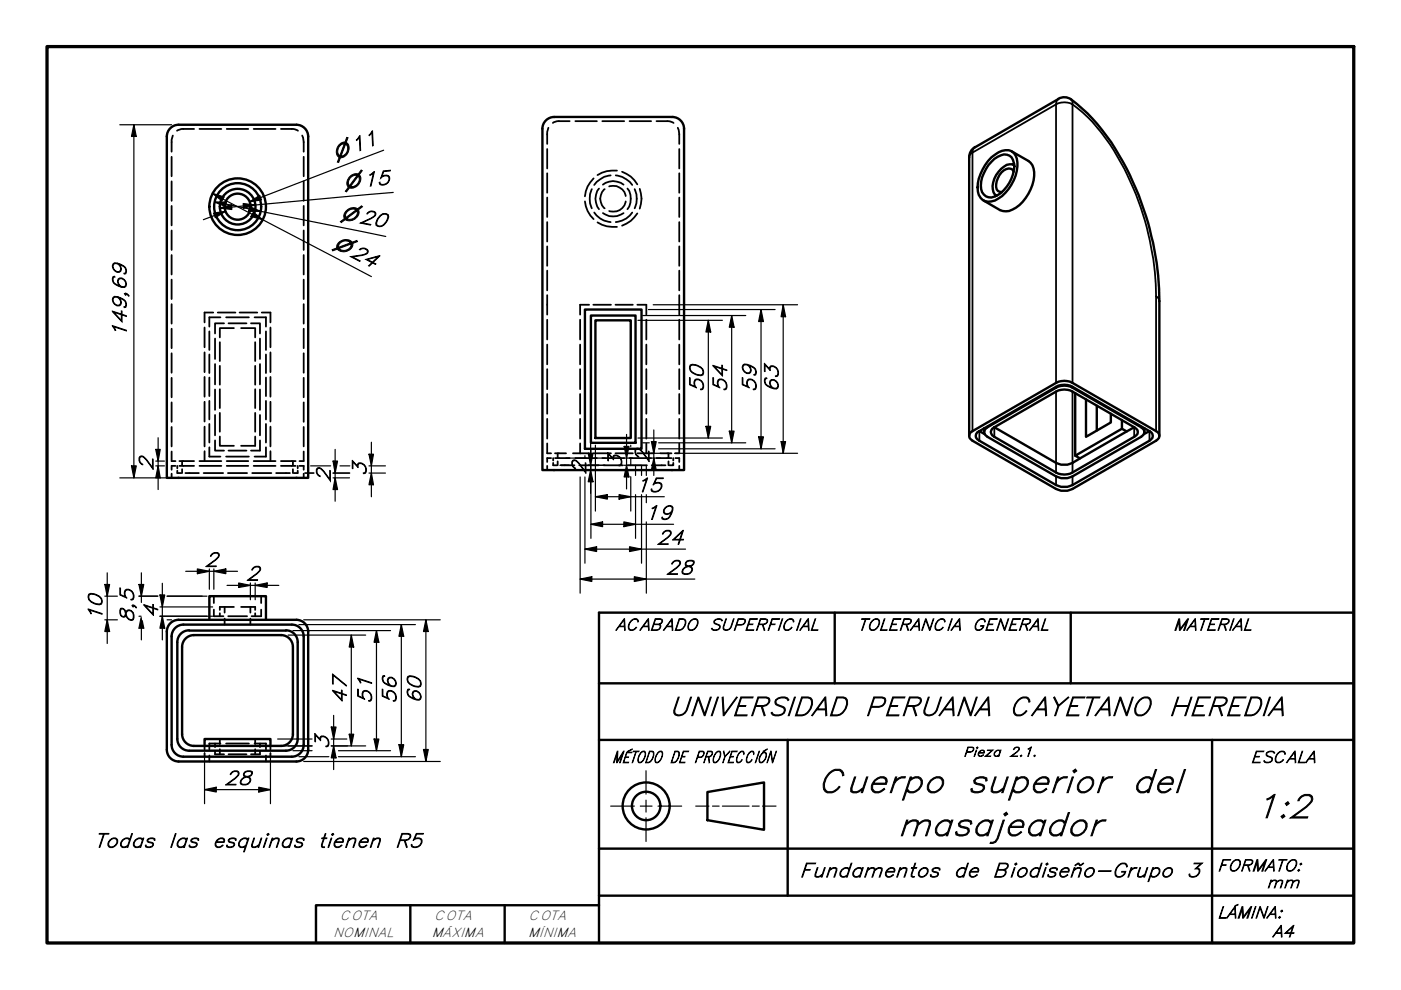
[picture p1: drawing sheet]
<svg xmlns="http://www.w3.org/2000/svg" width="297mm" height="210mm" viewBox="0 0 297 210" stroke-linecap="round" stroke-linejoin="round" font-family="sans-serif">
<!-- layer: Oculto (ISO) -->
<g fill="none" stroke="#000" stroke-width=".38">
<path d="M36.4 33.2v4.2M36.4 38.5v4.1M36.6 28.7a6.3 6.3 0 0 0-.2 3.5M41.1 27.3h-2.6l-1 .4M42.3 27.3h4.6M48.1 27.3h4.5M53.8 27.3h4.6M59.6 27.3h2.6l1 .4M64.1 28.7a6.9 6.9 0 0 1 .3 3.5M64.4 33.2v4.2M64.4 38.5v4.1M116 31.6v4.1"/>
<path d="M116 36.7v4.2M116.3 27.1a6.3 6.3 0 0 0-.3 3.4M120.8 25.7h-2.6l-1 .4M122 25.7h4.6M125.9 37.8a5.8 5.8 0 0 0-1.9 3.8M127 40a3.5 3.5 0 0 0 0 4.4M127.7 25.7h4.6M127.8 39.2a3.5 3.5 0 0 1 4.4 0M129.2 39.5a2.72 2.72 0 0 1 3.5 2.1M129.5 37.2a4.5 4.5 0 0 0-3.5 2M130.6 37.2a4.8 4.8 0 0 1 3.4 2M130.8 36.2a6.4 6.4 0 0 0-4.1 .9"/>
<path d="M131.9 36.4a5.9 5.9 0 0 1 3.2 2.7M133 40a3.8 3.8 0 0 1 0 4.4M133.5 25.7h4.5M139.2 25.7h2.6l1 .4M143.7 27.1a6.9 6.9 0 0 1 .3 3.4M144 31.6v4.1M144 36.7v4.2M36.4 43.7v4.1M36.4 48.9v4.1M36.4 54.1v4.1M36.4 59.3v4.1M64.4 43.7v4.1"/>
<path d="M64.4 48.9v4.1M64.4 54.1v4.1M64.4 59.3v4.1M116 41.9v4.1M116 47.1v4.1M116 52.2v4.2M116 57.4v4.2M124 42.7a5.9 5.9 0 0 0 1.9 3.8M125.5 40.1a4.9 4.9 0 0 0 0 4.1M126 45.1a4.6 4.6 0 0 0 3.5 2M126.7 47.2a6.4 6.4 0 0 0 4.1 .9M127.8 45.2a3.8 3.8 0 0 0 4.4 0"/>
<path d="M128.2 40.1a2.64 2.64 0 0 0 0 4.1M132.7 42.7a2.62 2.62 0 0 1-3.5 2M134 45.1a4.6 4.6 0 0 1-3.4 2M134.6 40.1a4.9 4.9 0 0 1 0 4.1M135.1 45.2a6.1 6.1 0 0 1-3.2 2.7M135.6 40a6 6 0 0 1 0 4.2M144 41.9v4.1M144 47.1v4.1M144 52.2v4.2M144 57.4v4.2M36.4 64.5v4.1M36.4 69.7v4.1"/>
<path d="M36.4 74.9v4.1M43.4 69.4v4.2M43.4 74.7v4.2M43.4 79.9v4.2M44.4 70.3v3.9M44.4 75.2v3.9M45.2 66.3h-1.8v2.1M45.6 71.8v4.3M45.6 77.2v4.3M46.2 66.3h3.7M46.6 72.6v4M46.6 77.6v4"/>
<path d="M46.7 67.3h-2.3v2M47.5 68.6h-1.9v2.1M47.9 67.3h4.9M48.5 68.6h3.8M49.6 69.6h-3v1.9M50.8 66.3h3.7M51.1 69.6h3v1.9M53.2 68.6h1.9v2.1M54 67.3h2.4v2M54.1 72.6v4M54.1 77.6v4M55.1 71.8v4.3"/>
<path d="M55.1 77.2v4.3M55.5 66.3h1.8v2.1M56.4 70.3v3.9M56.4 75.2v3.9M57.3 69.4v4.2M57.3 74.7v4.2M57.3 79.9v4.2M64.4 64.5v4.1M64.4 69.7v4.1M64.4 74.9v4.1M116 62.6v4.1M116 67.8v4.2"/>
<path d="M116 73.1v4.2M116 78.3v4.2M123 67.8v4.2M123 73.1v4.2M123 78.3v4.2M124.9 64.6h-1.9v2.1M125.8 64.6h3.7M130.5 64.6h3.7M135.1 64.6h1.9v2.1M137 67.8v4.2M137 73.1v4.2M137 78.3v4.2"/>
<path d="M144 62.6v4.1M144 67.8v4.2M144 73.1v4.2M144 78.3v4.2M36.4 95.7v2.1h.8M36.4 80.1v4.1M36.4 85.3v4.1M36.4 90.5v4.2M37.2 98.8h-.8v.8M37.6 98.8v.5M37.6 99.8v.5h.8M38 97.8h3.1"/>
<path d="M38 98.8h3.1M38.6 97.8v.9M38.6 99.5v.8M42.3 97.8h4.6M42.3 98.8h4.6M43.4 85.2v4.2M43.4 90.5v4.2M43.4 95.7v2.1M44.4 94.8v2h2.3M44.4 80v4M44.4 85v3.9M44.4 89.9v3.9"/>
<path d="M45.6 93.4v2.1h1.9M45.6 82.6v4.3M45.6 88v4.3M46.6 92.6v1.9h3M46.6 82.5v4M46.6 87.5v4M47.9 96.8h4.9M48.1 97.8h4.5M48.1 98.8h4.5M48.5 95.5h3.8M53.8 97.8h4.6M53.8 98.8h4.6"/>
<path d="M54.1 92.6v1.9h-3M54.1 82.5v4M54.1 87.5v4M55.1 82.6v4.3M55.1 88v4.3M55.1 93.4v2.1h-1.9M56.4 80v4M56.4 85v3.9M56.4 89.9v3.9M56.4 94.8v2h-2.4M57.3 85.2v4.2M57.3 90.5v4.2"/>
<path d="M57.3 95.7v2.1M59.6 97.8h3.1M59.6 98.8h3.1M62.1 97.8v.9M62.1 99.5v.8M63.1 99.8v.5h-.8M63.1 98.8v.5M63.5 98.8h.9v.8M64.4 95.7v2.1h-.9M64.4 80.1v4.1M64.4 85.3v4.1M64.4 90.5v4.2"/>
<path d="M116 94v2.1h.8M116 83.5v4.2M116 88.8v4.2M116 98.8v.9M116.8 97.1h-.8v.9M117.3 98.1v.6h.8M117.3 97.1v.5M117.7 96.1h2.3M117.7 97.1h3.1M118.2 96.1v.9M118.2 97.8v.9M118.9 98.7h2.9"/>
<path d="M121.5 96.1h3.4M122 97.1h4.6M122.8 98.7h4.1M123 83.5v4.2M123 88.8v4.2M123 94v2.1M125.8 96.1h3.7M127.7 97.1h4.6M128 98.7h4.1M130.5 96.1h3.7M133.1 98.7h4.1M133.5 97.1h4.5"/>
<path d="M135.1 96.1h3.4M137 83.5v4.2M137 88.8v4.2M137 94v2.1M138.2 98.7h2.9M139.2 97.1h3.2M140 96.1h2.4M141.7 96.1v.9M141.7 97.8v.9M142.7 98.1v.6h-.8M142.7 97.1v.5M143.2 97.1h.8v.9"/>
<path d="M144 94v2.1h-.8M144 83.5v4.2M144 88.8v4.2M144 98.8v.9M36.4 100.4v.9M39.3 100.3h2.9M43.2 100.3h4.1M48.3 100.3h4.1M53.5 100.3h4M58.5 100.3h3M64.4 100.4v.9M45.3 129.3v1.4h2.1"/>
<path d="M45.3 126.4v1.5M46.6 130v.7M47.6 128.7v1.2M47.6 131.2v1.2M48.4 130.7h4M49.6 128.7h-3v.6M51.1 128.7h3v.6M53.1 128.7v1.2M53.1 131.2v1.2M54.1 130v.7M55.4 129.3v1.4h-2.1M55.4 126.4v1.5"/>
<path d="M43.4 158.2v.7M43.4 159.7v.7M45.6 157.6v.8M45.6 159.2v.7h1.9M46.6 156.7v1.1M46.6 158.8v1.1M46.7 157.6h-2.3v1.3M47.9 157.6h4.9M48.5 159.9h3.8M54 157.6h2.4v1.3M54.1 156.7v1.1M54.1 158.8v1.1"/>
<path d="M55.1 157.6v.8M55.1 159.2v.7h-1.9M57.3 158.2v.7M57.3 159.7v.7M44.4 160.2v1.3M56.4 160.2v1.3"/>
</g>
<!-- layer: Visible (ISO) -->
<g fill="none" stroke="#000" stroke-width=".51">
<path d="M37.8 26.5h25.1M37.9 26.5a2.51 2.51 0 0 0-2.5 2.4v72.4h29.9v-72.4a2.51 2.51 0 0 0-2.5-2.4M117.5 24.8h25M117.5 24.8a2.51 2.51 0 0 0-2.5 2.5v72.4h30v-72.4a2.51 2.51 0 0 0-2.5-2.5M205.5 33.4v59M206.7 31.2a2.51 2.51 0 0 0-1.2 2.1M210.2 33.4a5 5 0 0 1 3.7-1.6 2.88 2.88 0 0 1 1.8 3.5 9.3 9.3 0 0 1-4.8 7.2 2.55 2.55 0 0 1-2.7-.2 2.55 2.55 0 0 1-.9-2.6 9.9 9.9 0 0 1 2.9-6.3zM210.2 34.3a3.4 3.4 0 0 1 3.8-1.3 2.79 2.79 0 0 1 .9 3.1 7.4 7.4 0 0 1-4.1 5.6 2.08 2.08 0 0 1-2.8-2.4 8.2 8.2 0 0 1 2.2-5zM214.5 32.1l3.6 2a3.8 3.8 0 0 1 1 4.2 8.9 8.9 0 0 1-5.2 6.4h-1.3l-.6-.2-3.5-2M214.9 35h.1a2.23 2.23 0 0 0-2.7 .8 4.6 4.6 0 0 0-1.4 5.4l.3 .2M214.9 36.4a1.26 1.26 0 0 0-2-.3 4.1 4.1 0 0 0-1.6 4.1l.3 .3 .8 .2M215 34.7l-.3 .1"/>
<path d="M224.4 20.9a2.51 2.51 0 0 1 2.7 .2 43.2 43.2 0 0 1 12.4 16 62.3 62.3 0 0 1 6.3 26.8v28.5M224.4 21l-17.6 10.2M211 41.3v.3M124 65.6h12v29.6h-12zM125.3 66.9h9.4v27h-9.4zM126.2 67.9h7.5v25h-7.5zM205.8 91.7l18.1-10.5a3.7 3.7 0 0 1 3.5 0l17.7 10.2a1.09 1.09 0 0 1 .7 1 1.09 1.09 0 0 1-.7 1l-17.7 10.3a4.2 4.2 0 0 1-3.5 0l-17.7-10.3a1.08 1.08 0 0 1-.4-1.7zM207.6 91.4a1.06 1.06 0 0 0-.7 1 1.06 1.06 0 0 0 .7 1l16.3 9.4a4.2 4.2 0 0 0 3.5 0l16.3-9.4a1.09 1.09 0 0 0 .7-1 1.09 1.09 0 0 0-.7-1M207.6 91.4l16.3-9.4a3.7 3.7 0 0 1 3.5 0l16.3 9.4M207.6 91.4l1.2 .6M208.7 90.8v.8M209 90.9l14.9-8.7a3.7 3.7 0 0 1 3.5 0l14.5 8.4a1.09 1.09 0 0 1 .7 1 1.09 1.09 0 0 1-.7 1l-14.5 8.4a4.2 4.2 0 0 1-3.5 0l-14.5-8.4a1.03 1.03 0 0 1-.4-1.7z"/>
<path d="M210.8 90.6a1.06 1.06 0 0 0-.7 1 1.06 1.06 0 0 0 .7 1l13.1 7.6a3.7 3.7 0 0 0 3.5 0l13.1-7.6a1.06 1.06 0 0 0 .7-1 1.06 1.06 0 0 0-.7-1M210.8 90.6l13.1-7.6a3.7 3.7 0 0 1 3.5 0l13.1 7.6M210.8 90.6l13.1 7.5a4.6 4.6 0 0 0 5.1-.9l11.5-6.6M228 83.3v13.3M230.3 84.7v7.9l5.2-3v-1.9M232.5 86v5.3M237.9 89.1v1.8M238.9 91.5l-1-.6-9.9 5.7 1 .6M242.6 90.8v.8M243.7 91.4l-1.2 .6M35.4 133.9v25M36.4 134.9v23"/>
<path d="M37.8 131.4h25.1M37.9 131.4a2.51 2.51 0 0 0-2.5 2.5M38.9 132.4h23a2.51 2.51 0 0 1 2.5 2.5M38.9 132.4a2.51 2.51 0 0 0-2.5 2.5M40.1 133.6a2.51 2.51 0 0 0-2.5 2.6v20.5a2.51 2.51 0 0 0 2.5 2.5h20.5M40.1 133.7h20.5M41.1 134.7h18.5M41.1 134.7a2.51 2.51 0 0 0-2.5 2.5v18.5M44.4 131.4v-5h12v5M59.6 134.7a2.51 2.51 0 0 1 2.5 2.5v18.5M60.6 133.6a2.51 2.51 0 0 1 2.5 2.6v20.5a2.51 2.51 0 0 1-2.5 2.5M62.8 131.4a2.51 2.51 0 0 1 2.5 2.5"/>
<path d="M64.4 134.9v23M65.3 133.9v25M35.4 158.9a2.51 2.51 0 0 0 2.5 2.6M36.4 157.9a2.51 2.51 0 0 0 2.5 2.5M38.6 155.6a2.51 2.51 0 0 0 2.5 2.6M41.1 158.2h18.5M43.4 158.2v-1.5h13.9v1.5M62.1 155.6a2.51 2.51 0 0 1-2.5 2.6M64.4 157.9a2.51 2.51 0 0 1-2.5 2.5h-23M65.3 158.9a2.51 2.51 0 0 1-2.5 2.6M37.8 161.5h25.1"/>
<circle cx="50.4" cy="43.8" r="5"/>
<circle cx="50.4" cy="43.8" r="2.76"/>
<circle cx="50.4" cy="43.8" r="3.8"/>
<circle cx="50.4" cy="43.8" r="6"/>
</g>
<!-- layer: Visible fina (ISO) -->
<g fill="none" stroke="#000" stroke-width=".38">
<path d="M206.8 31.2l-.4 .3-.2 .9-.4 .2-.3 .8M224.4 21l-.3 .2-.2 .9a3.7 3.7 0 0 1 3.5 0l-.1-.7-.2-.3M245.1 62.8l.4 .3 .3 .8M245.1 62.8a59.5 59.5 0 0 0-11.6-34.7l-2.9-3.3-3.2-2.7v59.1M245.1 62.8v28.6M207.6 91.4v2M209.4 90.4v.2M210.8 90.6v2M223.9 81.2v-59.1l-17.7 10.3v59M223.9 82v.2M223.9 83v17.2M227.4 82v.2"/>
<path d="M227.4 83v17.2M240.5 90.6v2M241.9 90.4v.2M243.7 91.4v2M223.9 101v1.8M227.4 101v1.8"/>
</g>
<!-- layer: Borde (ISO) -->
<path d="M10 9.9h277v190h-277z" fill="none" stroke="#000" stroke-width=".7"/>
<g fill="none" stroke="#000" stroke-width=".51">
<path d="M177 129.9v15M227 129.9v15M287 129.9h-160v70M127 156.9h160M127 144.9h160M167 156.9v33M257 156.9v43M127 179.9h160M150 167.9l12-2v10l-12-2zM87 191.9v8M107 191.9v8M127 191.9h-60v8"/>
<path d="M127 189.9h160"/>
<circle cx="137" cy="170.9" r="5"/>
<circle cx="137" cy="170.9" r="3"/>
</g>
<path d="M129.5 170.9h5M135.8 170.9h2.4M137 163.4v5M137 169.6v2.6M137 173.4v5M139.5 170.9h5M147.5 170.9h2.8M151.1 170.9h1.4M153.2 170.9h5.6M159.5 170.9h1.5M161.7 170.9h2.8" fill="none" stroke="#000" stroke-width=".25"/>
<!-- layer: Cota (ISO) -->
<g fill="none" stroke="#000" stroke-width=".25">
<path d="M25.4 26.5h11M28.4 26.5l.5 2.4h-1zM28.4 26.5v74.8M81.3 31.8l-28.3 11 2.2-.9M45 41l2.5 .8-.4 .8zM45 41l33.7 17.6M45.3 45.2l2.5-.4-2.1 1.3zM45.5 42.8h2.5l-.2 1zM45.5 42.8l36.3 7.3M46.6 44.1l2.5-.7v1zM47.8 44.8l-4.7 1.8M51.6 43.2l2.5 .3-2.5 .7z"/>
<path d="M52.9 43.8l2.3 1h-2.5zM53 42.8l2.1-1.4 .3 1zM53.7 45l2 1.6-2.5-.7zM83.4 40.8l-36.8 3.3M135.3 67.9h17.9M136.3 66.9h21.8M137.5 65.6h26.8M138.5 64.6h30.6M150.2 67.9l.5 2.5h-1zM150.2 67.9v25M155.1 66.9l.5 2.5h-1zM155.1 66.9v27"/>
<path d="M161.4 65.6l.5 2.6h-1.1zM161.4 65.6v29.6M166.1 64.6l.5 2.6h-1zM166.1 64.6v31.5M27.9 98.8h1l-.5 2.5zM33 95.3h1l-.5 2.5zM33 98.8h1.9M33 97.8h1.9M33.5 98.8l.5 2.5h-1zM33.5 92.8v11M65.8 98.8h4.3M70.6 97.8h1l-.5 2.5z"/>
<path d="M71.1 95.3v11M72.1 98.8h2.1M78.2 96.3h1l-.5 2.5zM78.2 98.8h3.5M78.7 93.8v11.5M118.7 98.7h1.9M119 99.7h1.6M120 97.1h4.2M124 96.6v.6M124.7 96.1h1l-.5 2.6zM124.7 98.7h3.6M124.7 99.7h3.5"/>
<path d="M125.2 99.7l.5 2.4h-1zM125.2 93.6v11M125.3 95.4v.8M125.3 98.5v1.2M126.2 94.4v14M126.2 97.1h2.1M132.3 94.7h1l-.5 2.4zM132.3 97.1h1.8M132.3 98.7h3.5M132.8 98.7l.5 2.4h-1zM132.8 92.1v11.6M133.7 94.4v.3"/>
<path d="M133.7 97.1v1.6M134.7 98.7v2.1M135.3 92.9h17.9M136 98.7v2.1M136.3 93.9h1.4M137 98.7v2.1M138.1 93.6h1l-.5 2.5zM138.1 96.1h1.9M138.1 97.1h1.9M138.6 97.1l.5 2.6h-1zM138.6 91.2v9.6M139.6 93.9h18.5"/>
<path d="M139.6 95.2h24.7M143 96.1h26.1M149.7 90.4h1l-.5 2.5zM154.6 91.4h1l-.5 2.5zM160.8 92.6h1.1l-.5 2.6zM165.6 93.6h1l-.5 2.5zM25.4 101.3h11M64.6 100.3h1.9M70.6 101.3h3.5M70.6 100.3h3.6M71.1 101.3l.5 2.5h-1zM78.2 100.3h3.5"/>
<path d="M78.7 100.3l.5 2.5h-1zM123 101.1v24.7M124 116.4l2.5-.5v1zM124 116.4h21.4M124 101.1v18.3M125.3 111.2l2.5-.5v1zM125.3 111.2h17.5M125.3 102v12.1M126.2 105.3l2.6-.4v.9zM126.2 105.3h14.6M131.3 104.9l2.4 .4-2.4 .5zM132.3 110.7l2.4 .5-2.4 .5z"/>
<path d="M133.5 115.9l2.5 .5-2.5 .5zM133.7 101.1v7.3M134.7 104.9v9.2M136 104.9v14.5M137 104.9v1.7M137 110.7v15.1M22.2 123.9h1l-.5 2.5zM22.2 131.4h2.7M22.2 126.4h2.7M22.7 131.4l.5 2.5h-1zM22.7 121.4v15M29.5 123.9h1l-.5 2.5z"/>
<path d="M29.5 126.4h4M29.5 130.7h.4M29.9 131l-.4 2.2h1l-.3-1.6M30 121.4v6.3M30 131.6v4.1M33.9 126.1h1l-.5 2.6zM33.9 130.7h11.2M33.9 128.7h11.2M34.4 130.7l.5 2.5h-1zM34.4 123.7v12M35.4 131.4h1M35.4 126.4h8.5"/>
<path d="M39.4 121.1h11M41.8 120.6l2.6 .5-2.6 .5zM44.4 120.6v4.3M45.3 121.1l2.6-.5v1zM45.3 120.6v4.3M48.1 124.1h11M50.6 123.6l2.5 .5-2.5 .5zM53.1 123.6v3.6M54.1 124.1l2.5-.5v1zM54.1 123.6v3.6M61.1 134.7h16.4M62.1 133.7h20.7"/>
<path d="M63.4 132.4h24.7M64.4 131.4h28.9M74.5 134.7l.5 2.5h-1zM74.5 134.7v23.5M79.8 133.7l.5 2.5h-1zM79.8 133.7v25.5M85.1 132.4l.5 2.5h-1zM85.1 132.4v28M90.3 131.4l.5 2.5h-1zM90.3 131.4v30.1M123 122.8l2.5-.5v1zM123 122.8h24.3"/>
<path d="M134.5 122.3l2.5 .5-2.5 .5zM43.4 159.7v10.7M57.3 159.7v10.7M58.9 156.7h7.3M58.9 158.2h7.3M62.1 159.2h4.1M70.2 154.1h1l-.5 2.6zM70.2 156.7h3.3M70.2 158.2h7.3M70.7 158.2l.5 2.5h-1zM70.7 151.7v11.5M71.8 159.2h11"/>
<path d="M74 155.7h1l-.5 2.5zM79.3 156.7h1l-.5 2.5zM84.6 157.9h1l-.5 2.5zM89.8 158.9h1l-.5 2.6zM43.4 167.4l2.4-.5v1zM43.4 167.4h13.9M54.9 166.9l2.4 .5-2.4 .5zM63.4 160.4h6.3M64.4 161.5h28.9M71.8 160.4h16.3"/>
</g>
<g fill="#000">
<path d="M28.4 26.5l.5 2.4h-1z" fill-rule="evenodd"/>
<path d="M45.3 45.2l2.5-.4-2.1 1.3z" fill-rule="evenodd"/>
<path d="M45 41l2.5 .8-.4 .8z" fill-rule="evenodd"/>
<path d="M45.5 42.8h2.5l-.2 1z" fill-rule="evenodd"/>
<path d="M46.6 44.1l2.5-.7v1z" fill-rule="evenodd"/>
<path d="M51.6 43.2l2.5 .3-2.5 .7z" fill-rule="evenodd"/>
<path d="M52.9 43.8l2.3 1h-2.5z" fill-rule="evenodd"/>
<path d="M53.7 45l2 1.6-2.5-.7z" fill-rule="evenodd"/>
<path d="M53 42.8l2.1-1.4 .3 1z" fill-rule="evenodd"/>
<path d="M150.2 67.9l.5 2.5h-1z" fill-rule="evenodd"/>
<path d="M155.1 66.9l.5 2.5h-1z" fill-rule="evenodd"/>
<path d="M161.4 65.6l.5 2.6h-1.1z" fill-rule="evenodd"/>
<path d="M166.1 64.6l.5 2.6h-1z" fill-rule="evenodd"/>
<path d="M27.9 98.8h1l-.5 2.5z" fill-rule="evenodd"/>
<path d="M33 95.3h1l-.5 2.5z" fill-rule="evenodd"/>
<path d="M70.6 97.8h1l-.5 2.5z" fill-rule="evenodd"/>
<path d="M78.2 96.3h1l-.5 2.5z" fill-rule="evenodd"/>
<path d="M124.7 96.1h1l-.5 2.6z" fill-rule="evenodd"/>
<path d="M132.3 94.7h1l-.5 2.4z" fill-rule="evenodd"/>
<path d="M138.1 93.6h1l-.5 2.5z" fill-rule="evenodd"/>
<path d="M138.6 97.1l.5 2.6h-1z" fill-rule="evenodd"/>
<path d="M149.7 90.4h1l-.5 2.5z" fill-rule="evenodd"/>
<path d="M154.6 91.4h1l-.5 2.5z" fill-rule="evenodd"/>
<path d="M160.8 92.6h1.1l-.5 2.6z" fill-rule="evenodd"/>
<path d="M165.6 93.6h1l-.5 2.5z" fill-rule="evenodd"/>
<path d="M33.5 98.8l.5 2.5h-1z" fill-rule="evenodd"/>
<path d="M71.1 101.3l.5 2.5h-1z" fill-rule="evenodd"/>
<path d="M78.7 100.3l.5 2.5h-1z" fill-rule="evenodd"/>
<path d="M125.2 99.7l.5 2.4h-1z" fill-rule="evenodd"/>
<path d="M124 116.4l2.5-.5v1z" fill-rule="evenodd"/>
<path d="M125.3 111.2l2.5-.5v1z" fill-rule="evenodd"/>
<path d="M126.2 105.3l2.6-.4v.9z" fill-rule="evenodd"/>
<path d="M131.3 104.9l2.4 .4-2.4 .5z" fill-rule="evenodd"/>
<path d="M132.3 110.7l2.4 .5-2.4 .5z" fill-rule="evenodd"/>
<path d="M132.8 98.7l.5 2.4h-1z" fill-rule="evenodd"/>
<path d="M133.5 115.9l2.5 .5-2.5 .5z" fill-rule="evenodd"/>
<path d="M22.2 123.9h1l-.5 2.5z" fill-rule="evenodd"/>
<path d="M22.7 131.4l.5 2.5h-1z" fill-rule="evenodd"/>
<path d="M29.5 123.9h1l-.5 2.5z" fill-rule="evenodd"/>
<path d="M30 130.7l.5 2.5h-1z" fill-rule="evenodd"/>
<path d="M33.9 126.1h1l-.5 2.6z" fill-rule="evenodd"/>
<path d="M34.4 130.7l.5 2.5h-1z" fill-rule="evenodd"/>
<path d="M41.8 120.6l2.6 .5-2.6 .5z" fill-rule="evenodd"/>
<path d="M45.3 121.1l2.6-.5v1z" fill-rule="evenodd"/>
<path d="M50.6 123.6l2.5 .5-2.5 .5z" fill-rule="evenodd"/>
<path d="M54.1 124.1l2.5-.5v1z" fill-rule="evenodd"/>
<path d="M74.5 134.7l.5 2.5h-1z" fill-rule="evenodd"/>
<path d="M79.8 133.7l.5 2.5h-1z" fill-rule="evenodd"/>
<path d="M85.1 132.4l.5 2.5h-1z" fill-rule="evenodd"/>
<path d="M90.3 131.4l.5 2.5h-1z" fill-rule="evenodd"/>
<path d="M123 122.8l2.5-.5v1z" fill-rule="evenodd"/>
<path d="M134.5 122.3l2.5 .5-2.5 .5z" fill-rule="evenodd"/>
<path d="M70.2 154.1h1l-.5 2.6z" fill-rule="evenodd"/>
<path d="M74 155.7h1l-.5 2.5z" fill-rule="evenodd"/>
<path d="M79.3 156.7h1l-.5 2.5z" fill-rule="evenodd"/>
<path d="M84.6 157.9h1l-.5 2.5z" fill-rule="evenodd"/>
<path d="M89.8 158.9h1l-.5 2.6z" fill-rule="evenodd"/>
<path d="M43.4 167.4l2.4-.5v1z" fill-rule="evenodd"/>
<path d="M54.9 166.9l2.4 .5-2.4 .5z" fill-rule="evenodd"/>
<path d="M70.7 158.2l.5 2.5h-1z" fill-rule="evenodd"/>
</g>
<g font-size="7">
<text x="173.3" y="168.1">Cuerpo</text>
<text x="205" y="168.1">superior</text>
<text x="239.9" y="168.1">del</text>
<text x="265.9" y="173.4">1:2</text>
<text x="190.2" y="177.2">masajeador</text>
</g>
<text font-size="5.6" x="141.8" y="151.7">UNIVERSIDAD PERUANA CAYETANO HEREDIA</text>
<g font-size="4.2">
<text x="26.8" y="71.7" transform="rotate(-90 26.8 71.7)">149,69</text>
<text x="149.2" y="83.2" transform="rotate(-90 149.2 83.2)">50</text>
<text x="154.1" y="83.2" transform="rotate(-90 154.1 83.2)">54</text>
<text x="160.3" y="83.2" transform="rotate(-90 160.3 83.2)">59</text>
<text x="165" y="83.3" transform="rotate(-90 165 83.3)">63</text>
<text x="32.4" y="99.8" transform="rotate(-90 32.4 99.8)">2</text>
<text x="77.7" y="101" transform="rotate(-90 77.7 101)">3</text>
<text x="124.2" y="100.6" transform="rotate(-90 124.2 100.6)">2</text>
<text x="131.8" y="99.3" transform="rotate(-90 131.8 99.3)">3</text>
<text x="137.6" y="98.1" transform="rotate(-90 137.6 98.1)">2</text>
<text x="70" y="102.3" transform="rotate(-90 70 102.3)">2</text>
<text x="134.7" y="104.3">15</text>
<text x="136.7" y="110.1">19</text>
<text x="139.2" y="115.4">24</text>
<text x="43.4" y="120.1">2</text>
<text x="52.1" y="123">2</text>
<text x="141.2" y="121.8">28</text>
<text x="21.7" y="131.7" transform="rotate(-90 21.7 131.7)">10</text>
<text x="33.5" y="131.1" transform="rotate(-90 33.5 131.1)">4</text>
<text x="28.4" y="132.1" transform="rotate(-90 28.4 132.1)">8,5</text>
<text x="73.5" y="149.3" transform="rotate(-90 73.5 149.3)">47</text>
<text x="78.8" y="149.3" transform="rotate(-90 78.8 149.3)">51</text>
<text x="84" y="149.3" transform="rotate(-90 84 149.3)">56</text>
<text x="89.3" y="149.3" transform="rotate(-90 89.3 149.3)">60</text>
<text x="69.7" y="158.9" transform="rotate(-90 69.7 158.9)">3</text>
<text x="47.6" y="166.4">28</text>
<text x="19.9" y="179.7">Todas</text>
<text x="35.7" y="179.7">las</text>
<text x="45" y="179.7">esquinas</text>
<text x="67.3" y="179.7">tienen</text>
<text x="83.7" y="179.7">R5</text>
<text x="169.5" y="186">Fundamentos</text>
<text x="202.1" y="186">de Biodiseño-Grupo 3</text>
</g>
<g font-size="4.1">
<text x="71.2" y="33.9" transform="rotate(-21 71.2 33.9)">⌀11</text>
<text x="73" y="40" transform="rotate(-5 73 40)">⌀15</text>
<text x="72.1" y="46.4" transform="rotate(11 72.1 46.4)">⌀20</text>
<text x="70.5" y="52.4" transform="rotate(28 70.5 52.4)">⌀24</text>
</g>
<g font-size="3.5">
<text x="130.5" y="133.6">ACABADO</text>
<text x="150.3" y="133.6">SUPERFICIAL</text>
<text x="181.8" y="133.6">TOLERANCIA</text>
<text x="206.1" y="133.6">GENERAL</text>
<text x="248.7" y="133.6">MATERIAL</text>
<text x="129.8" y="161.7">MÉTODO DE PROYECCIÓN</text>
<text x="265.1" y="161.7">ESCALA</text>
<text x="258.1" y="184.7">FORMATO:</text>
<text x="268.5" y="188.2">mm</text>
<text x="258.1" y="194.7">LÁMINA:</text>
<text x="269.7" y="198.7">A4</text>
</g>
<g font-size="2.8">
<text x="204.2" y="160.4">Pieza 2.1.</text>
<text x="72.1" y="195.1">COTA</text>
<text x="92.1" y="195.1">COTA</text>
<text x="112.1" y="195.1">COTA</text>
<text x="70.6" y="198.7">NOMINAL</text>
<text x="91.6" y="198.7">MÁXIMA</text>
<text x="112" y="198.7">MÍNIMA</text>
</g>
</svg>
